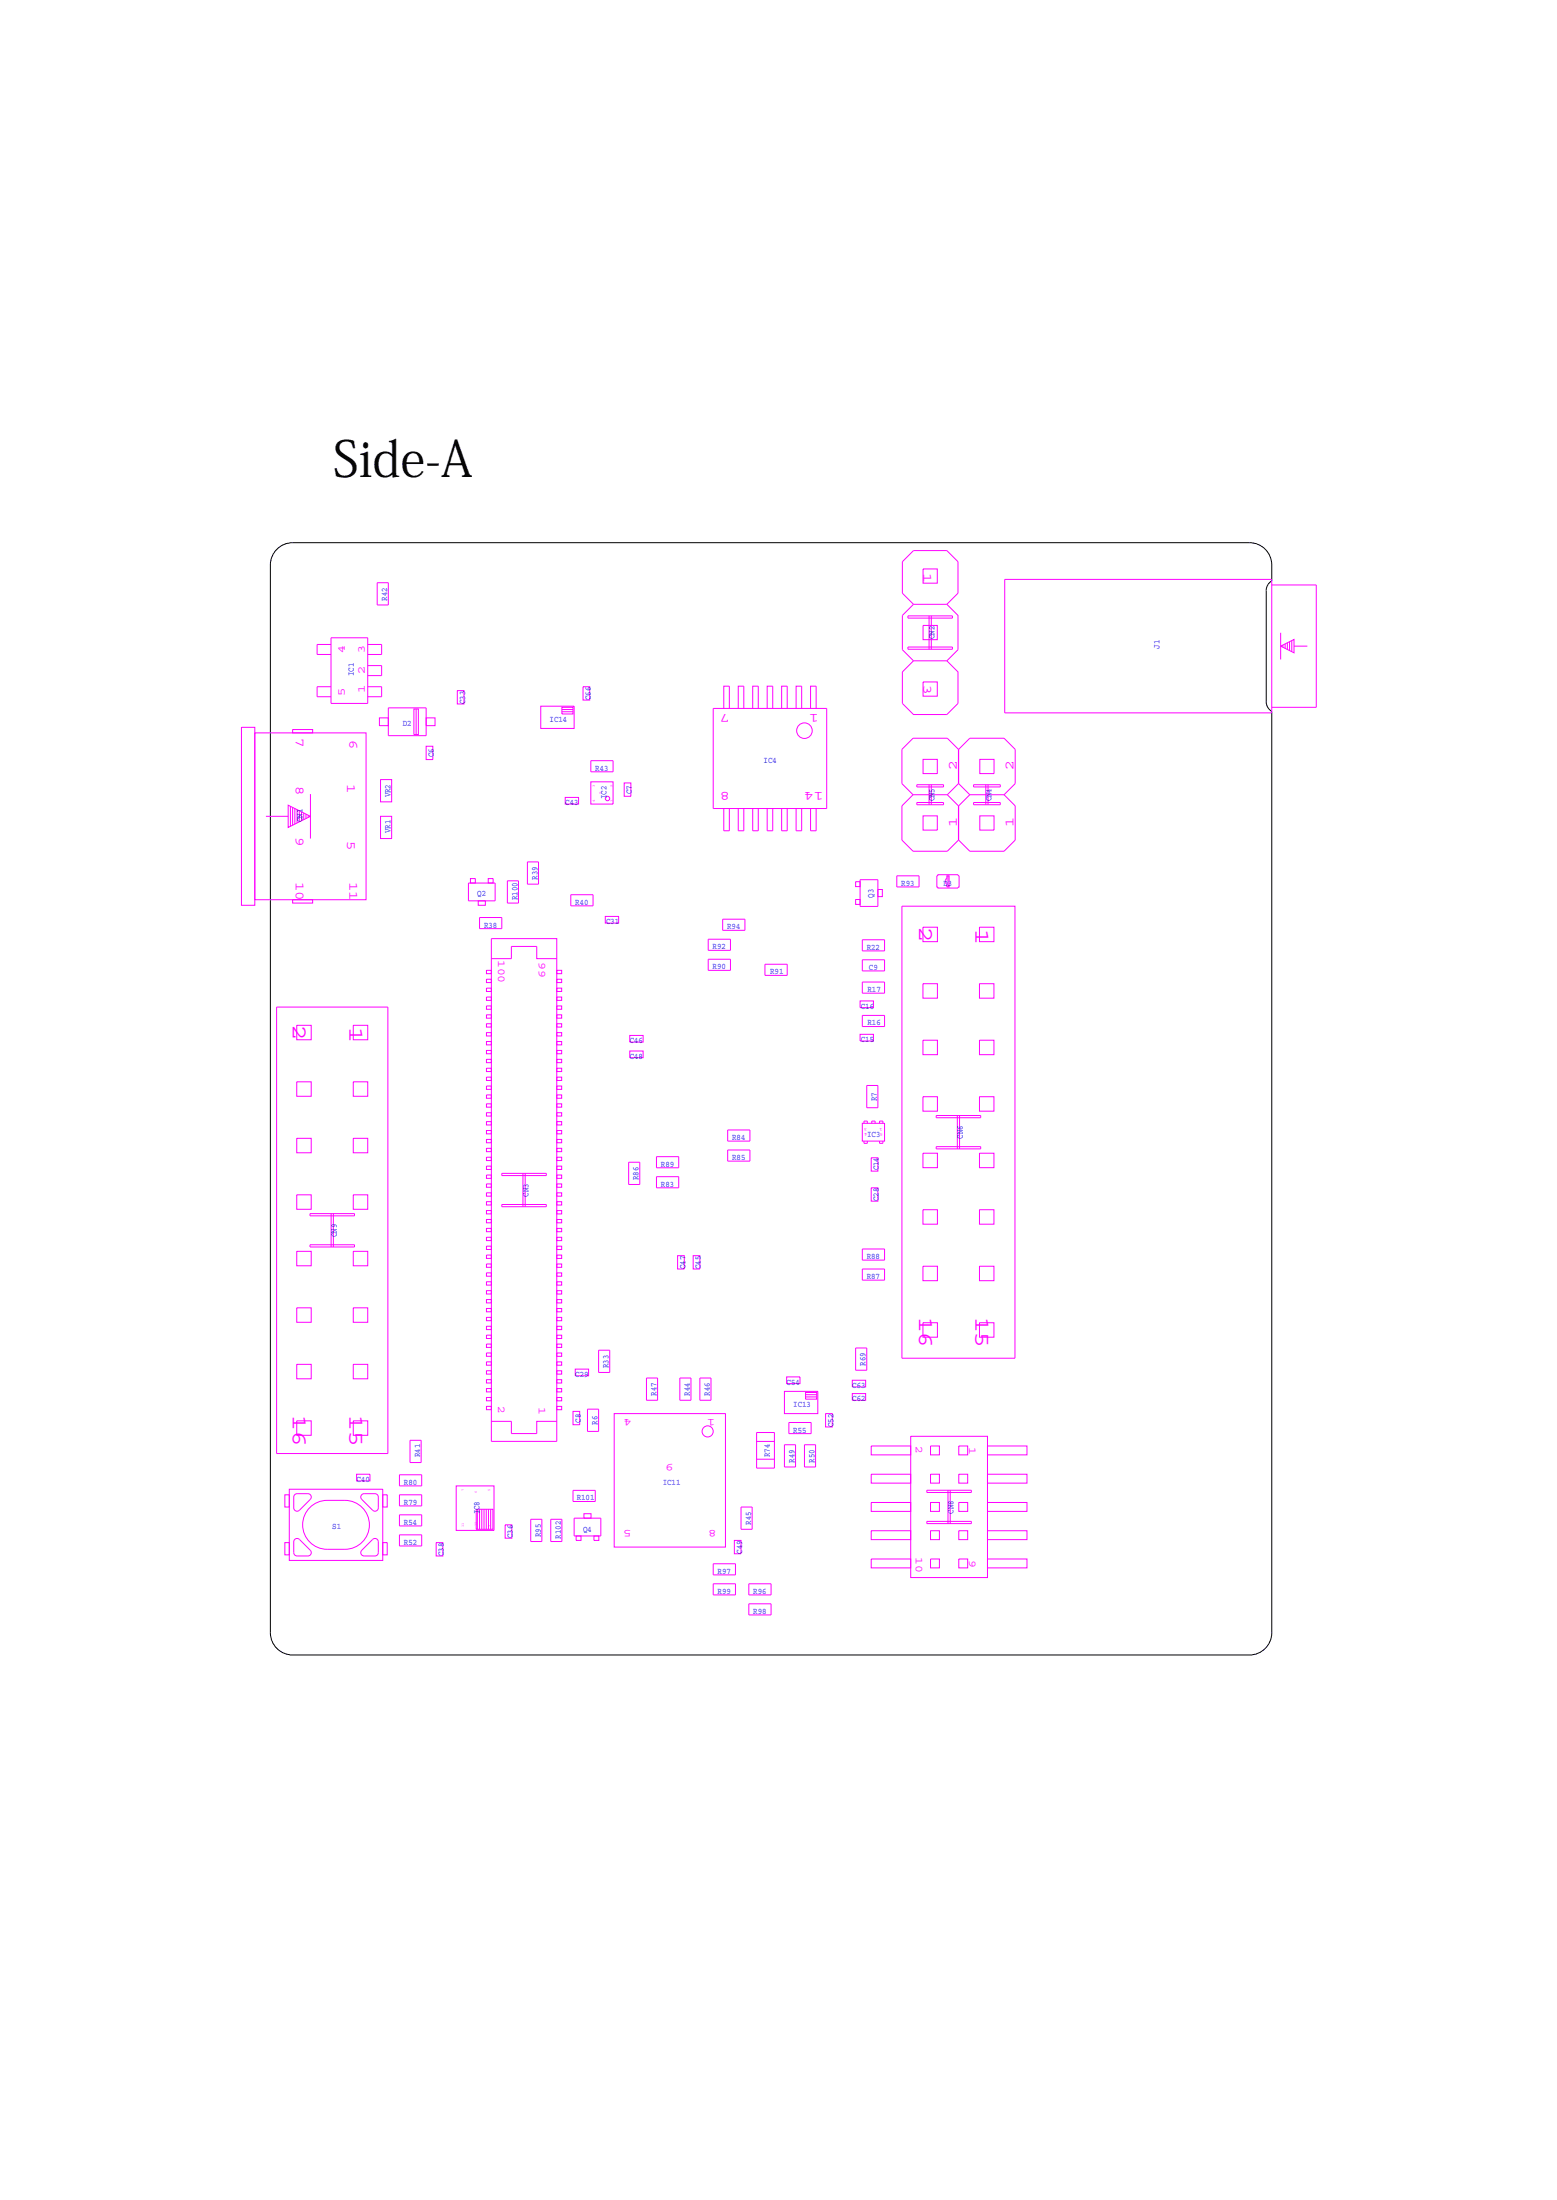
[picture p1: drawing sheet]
<svg xmlns="http://www.w3.org/2000/svg" width="210mm" height="297mm" viewBox="0 0 210 297" stroke-linecap="round" stroke-linejoin="round" font-family="sans-serif">
<path d="M37.1 74.3a2.99 2.99 0 0 1 2.4-1.1h128.9a3 3 0 0 1 3.1 3l-.1 2.1a1.5 1.5 0 0 0-.7 1.3v15a1.5 1.5 0 0 0 .7 1.3v124.3a3 3 0 0 1-3 3h-128.9a3 3 0 0 1-3-3v-144v-.7l.3-.6z" fill="none" stroke="#000" stroke-width=".13"/>
<g fill="none" stroke="#f0f" stroke-width=".13">
<path d="M50.9 78.6h1.5v3h-1.5zM124.4 76.7h2v1.9h-2zM135.4 78.1h36v18h-36zM171.4 78.9h6v16.5h-6M32.6 98.1h1.8v24h-1.8zM34.4 98.8h15v22.5h-15zM39.5 98.4h2.7v.4h-2.7zM44.6 86.9h-1.9v1.4h1.9M44.6 92.6h-1.9v1.4h1.9M44.6 86h5v8.9h-5zM49.6 86.9h1.8v1.4h-1.8M49.6 89.8h1.8v1.3h-1.8"/>
<path d="M49.6 92.6h1.8v1.4h-1.8M51.1 96.8h1.2v1.1h-1.2zM52.3 95.5h5.1v3.7h-5.1zM55.8 95.6h.6v3.5h-.6zM56.1 95.6v3.5M57.4 96.8h1.2v1.1h-1.2zM61.7 93.1h.8v1.8h-.8zM72.9 95.2h4.5v3h-4.5zM75.8 95.7h1.5M75.8 95.4h1.5v.9h-1.5zM75.8 96h1.5M78.6 92.6h.9v1.8h-.9z"/>
<path d="M96.1 95.5h15.3v13.5h-15.3zM97.6 95.5v-3h.7v3M99.5 95.5v-3h.8v3M101.5 95.5v-3h.7v3M103.4 95.5v-3h.8v3M105.4 95.5v-3h.7v3M107.3 95.5v-3h.8v3M109.3 95.5v-3h.7v3M122.4 83.1h6v.3h-6zM122.4 87.3h6v.3h-6zM123.1 81.5h4.5M123.1 89.1l-1.5 1.5v4.3l1.5 1.5h4.5l1.5-1.5v-4.3l-1.5-1.5"/>
<path d="M123.1 81.5l-1.5 1.5v4.6l1.5 1.5M123.1 89.1h4.5M123.1 81.5l-1.5-1.5v-4.2l1.5-1.5h4.5l1.5 1.5v4.2l-1.5 1.5M124.4 84.3h2v2h-2zM124.4 92h2v1.9h-2zM125.2 83.1v4.5M125.5 83.1v4.5M127.6 81.5l1.5 1.5v4.6l-1.5 1.5M172.6 87.1l1.8-.9v1.8zM172.6 85.3v3.6M172.9 87v.3M173.2 86.8v.6"/>
<path d="M173.5 86.7v.9M173.8 86.5v1.2M174.1 86.4v1.5M174.4 87.1h1.8M35.8 110.1h3.1M38.9 108.6l3 1.5-3 1.5zM39.1 108.7v2.7M39.4 108.9v2.4M39.7 109v2.1M40 109.2v1.8M40.3 109.3v1.5M40.6 109.5v1.2"/>
<path d="M40.9 109.6v.9M41.2 109.8v.6M41.5 109.9v.3M41.9 107.1v6M51.3 105.1h1.5v3h-1.5zM51.3 110.1h1.5v3h-1.5zM57.4 100.6h.9v1.8h-.9zM63.1 119.1h3.6v2.4h-3.6zM63.4 118.5h.7v.6h-.7zM65.8 118.5h.7v.6h-.7zM68.4 118.8h1.5v3h-1.5zM71.1 116.2h1.5v3h-1.5z"/>
<path d="M76.2 107.5h1.8v.9h-1.8zM79.6 105.4h3v3h-3zM79.7 102.6h3v1.5h-3zM84.1 105.6h.9v1.8h-.9zM98.3 109v3h-.7v-3M100.3 109v3h-.8v-3M102.2 109v3h-.7v-3M104.2 109v3h-.8v-3M106.1 109v3h-.7v-3M108.1 109v3h-.8v-3M110 109v3h-.7v-3M115.3 118.9h.6v.7h-.6z"/>
<path d="M115.9 118.6h2.4v3.6h-2.4zM118.3 120h.6v.9h-.6zM120.9 118.1h3v1.5h-3zM123.1 107.2h4.6M123.6 108.2h3.6v.3h-3.6zM123.6 105.8h3.6v.3h-3.6zM124.4 110h2v1.9h-2zM124.4 102.4h2v1.9h-2zM125.2 105.8v2.7M125.5 105.8v2.7M126.4 118h2.7l.2 .1v1.5l-.2 .2h-2.7l-.1-.2v-1.5zM127.6 118.1h.3v1.5h-.3v-.3l-.1-.1v-.6l.1-.2z"/>
<path d="M127.7 107.2l1.5 1.5v4.6l-1.5 1.5h-4.6l-1.5-1.5v-4.6l1.5-1.5M127.8 118.1v1.5M129.2 105.7l-1.5 1.5M129.2 105.7v-4.6l-1.5-1.5h-4.6l-1.5 1.5v4.6l1.5 1.5M130.7 107.2h4.7M131.2 105.8h3.7v.3h-3.7zM131.2 108.2h3.7v.3h-3.7zM132.1 110h1.9v1.9h-1.9zM132.1 102.4h1.9v1.9h-1.9zM132.9 105.8v2.7M133.2 105.8v2.7M135.4 107.2l1.5 1.5v4.6l-1.5 1.5h-4.7l-1.5-1.5v-4.6l1.5-1.5"/>
<path d="M136.9 105.7l-1.5 1.5M136.9 105.7v-4.6l-1.5-1.5h-4.7l-1.5 1.5v4.6l1.5 1.5M37.3 135.8h15v60.2h-15zM39.5 121.3h2.7v.5h-2.7zM40 138.3h2v1.9h-2zM47.6 138.3h2v1.9h-2zM64.5 121.5h.9v.6h-.9zM64.6 123.7h3v1.5h-3zM65.6 139.3h.6v.4h-.6zM65.6 138.1h.6v.4h-.6zM65.6 136.9h.6v.4h-.6zM65.6 135.7h.6v.4h-.6z"/>
<path d="M65.6 134.5h.6v.4h-.6zM65.6 133.3h.6v.4h-.6zM65.6 132.1h.6v.4h-.6zM65.6 130.9h.6v.4h-.6zM66.2 129.3h2.7v-1.7h3.5v1.7h2.7M66.2 126.6h8.9v67.8h-8.9zM75.1 139.3h.6v.4h-.6zM75.1 138.1h.6v.4h-.6zM75.1 136.9h.6v.4h-.6zM75.1 135.7h.6v.4h-.6zM75.1 134.5h.6v.4h-.6zM75.1 133.3h.6v.4h-.6z"/>
<path d="M75.1 132.1h.6v.4h-.6zM75.1 130.9h.6v.4h-.6zM77 120.7h3v1.5h-3zM81.6 123.6h1.8v.9h-1.8zM84.9 139.6h1.8v.9h-1.8zM95.5 126.7h3v1.5h-3zM95.5 129.4h3v1.5h-3zM97.4 124h3v1.5h-3zM103.1 130h3v1.5h-3zM115.3 121.3h.6v.7h-.6zM116 139.5h1.8v.9h-1.8zM116 135h1.8v.9h-1.8z"/>
<path d="M116.2 129.4h3v1.5h-3zM116.2 126.7h3v1.5h-3zM116.2 132.4h3v1.5h-3zM116.2 136.9h3v1.5h-3zM121.6 122.2h15.2v61h-15.2zM124.4 125h2v2h-2zM124.4 132.7h2v1.9h-2zM132 125h2v2h-2zM132 132.7h2v1.9h-2zM40 145.9h2v1.9h-2zM40 153.5h2v2h-2zM47.6 145.9h2v1.9h-2z"/>
<path d="M47.6 153.5h2v2h-2zM65.6 159.7h.6v.4h-.6zM65.6 158.5h.6v.4h-.6zM65.6 157.3h.6v.4h-.6zM65.6 156.1h.6v.4h-.6zM65.6 154.9h.6v.4h-.6zM65.6 153.7h.6v.4h-.6zM65.6 152.5h.6v.4h-.6zM65.6 151.3h.6v.4h-.6zM65.6 150.1h.6v.4h-.6zM65.6 148.9h.6v.4h-.6zM65.6 147.7h.6v.4h-.6z"/>
<path d="M65.6 146.5h.6v.4h-.6zM65.6 145.3h.6v.4h-.6zM65.6 144.1h.6v.4h-.6zM65.6 142.9h.6v.4h-.6zM65.6 141.7h.6v.4h-.6zM65.6 140.5h.6v.4h-.6zM67.7 158.2h6v.3h-6zM70.5 158.2v4.5M70.8 158.2v4.5M75.1 159.7h.6v.4h-.6zM75.1 158.5h.6v.4h-.6zM75.1 157.3h.6v.4h-.6z"/>
<path d="M75.1 156.1h.6v.4h-.6zM75.1 154.9h.6v.4h-.6zM75.1 153.7h.6v.4h-.6zM75.1 152.5h.6v.4h-.6zM75.1 151.3h.6v.4h-.6zM75.1 150.1h.6v.4h-.6zM75.1 148.9h.6v.4h-.6zM75.1 147.7h.6v.4h-.6zM75.1 146.5h.6v.4h-.6zM75.1 145.3h.6v.4h-.6zM75.1 144.1h.6v.4h-.6zM75.1 142.9h.6v.4h-.6z"/>
<path d="M75.1 141.7h.6v.4h-.6zM75.1 140.5h.6v.4h-.6zM84.8 156.7h1.5v3h-1.5zM84.9 141.7h1.8v.9h-1.8zM88.5 158.7h3v1.5h-3zM88.5 156h3v1.5h-3zM98.1 152.4h3v1.5h-3zM98.1 155.1h3v1.5h-3zM116.2 151.5h3v2.4h-3zM116.5 151.5v-.3h.4v.3M116.5 153.9v.3h.4v-.3M116.8 146.4h1.5v3h-1.5z"/>
<path d="M117.5 156.1h.9v1.8h-.9zM117.5 151.5v-.3h.5v.3M118.6 151.5v-.3h.4v.3M118.6 153.9v.3h.4v-.3M124.4 140.3h2v1.9h-2zM124.4 147.9h2v2h-2zM124.4 155.5h2v2h-2zM126.2 150.4h6v.3h-6zM126.2 154.6h6v.3h-6zM129.1 150.4v4.5M129.4 150.4v4.5M132 140.3h2v1.9h-2z"/>
<path d="M132 147.9h2v2h-2zM132 155.5h2v2h-2zM40 161.1h2v2h-2zM40 168.8h2v1.9h-2zM40 176.4h2v1.9h-2zM41.8 163.7h6v.3h-6zM41.8 167.9h6v.3h-6zM44.6 163.7v4.5M44.9 163.7v4.5M47.6 161.1h2v2h-2zM47.6 168.8h2v1.9h-2zM47.6 176.4h2v1.9h-2z"/>
<path d="M65.6 178.9h.6v.4h-.6zM65.6 177.7h.6v.4h-.6zM65.6 176.5h.6v.4h-.6zM65.6 175.3h.6v.4h-.6zM65.6 174.1h.6v.4h-.6zM65.6 172.9h.6v.4h-.6zM65.6 171.7h.6v.4h-.6zM65.6 170.5h.6v.4h-.6zM65.6 169.3h.6v.4h-.6zM65.6 168.1h.6v.4h-.6zM65.6 166.9h.6v.4h-.6zM65.6 165.7h.6v.4h-.6z"/>
<path d="M65.6 164.5h.6v.4h-.6zM65.6 163.3h.6v.4h-.6zM65.6 162.1h.6v.4h-.6zM65.6 160.9h.6v.4h-.6zM67.7 162.4h6v.3h-6zM75.1 178.9h.6v.4h-.6zM75.1 177.7h.6v.4h-.6zM75.1 176.5h.6v.4h-.6zM75.1 175.3h.6v.4h-.6zM75.1 174.1h.6v.4h-.6zM75.1 172.9h.6v.4h-.6zM75.1 171.7h.6v.4h-.6z"/>
<path d="M75.1 170.5h.6v.4h-.6zM75.1 169.3h.6v.4h-.6zM75.1 168.1h.6v.4h-.6zM75.1 166.9h.6v.4h-.6zM75.1 165.7h.6v.4h-.6zM75.1 164.5h.6v.4h-.6zM75.1 163.3h.6v.4h-.6zM75.1 162.1h.6v.4h-.6zM75.1 160.9h.6v.4h-.6zM91.4 169.3h.8v1.8h-.8zM93.4 169.3h.9v1.8h-.9zM116.3 168.4h3v1.5h-3z"/>
<path d="M116.3 171.1h3v1.5h-3zM117.4 160.2h.9v1.8h-.9zM124.4 163.1h2v2h-2zM124.4 170.8h2v1.9h-2zM124.4 178.4h2v1.9h-2zM132 163.1h2v2h-2zM132 170.8h2v1.9h-2zM132 178.4h2v1.9h-2zM40 191.6h2v2h-2zM40 184h2v1.9h-2zM47.6 191.6h2v2h-2zM47.6 184h2v1.9h-2z"/>
<path d="M48.1 198.8h1.8v.9h-1.8zM53.9 198.9h3v1.5h-3zM55.3 194.2h1.5v3h-1.5zM65.6 189.7h.6v.4h-.6zM65.6 188.5h.6v.4h-.6zM65.6 187.3h.6v.4h-.6zM65.6 186.1h.6v.4h-.6zM65.6 184.9h.6v.4h-.6zM65.6 183.7h.6v.4h-.6zM65.6 182.5h.6v.4h-.6zM65.6 181.3h.6v.4h-.6zM65.6 180.1h.6v.4h-.6z"/>
<path d="M66.2 191.7h2.7v1.6h3.5v-1.6h2.7M75.1 189.7h.6v.4h-.6zM75.1 188.5h.6v.4h-.6zM75.1 187.3h.6v.4h-.6zM75.1 186.1h.6v.4h-.6zM75.1 184.9h.6v.4h-.6zM75.1 183.7h.6v.4h-.6zM75.1 182.5h.6v.4h-.6zM75.1 181.3h.6v.4h-.6zM75.1 180.1h.6v.4h-.6zM77.2 190.3h.9v1.8h-.9zM77.6 184.6h1.7v.9h-1.7z"/>
<path d="M79.2 190h1.5v3h-1.5zM80.7 182.1h1.5v3h-1.5zM82.8 190.6h15v18h-15zM87.2 185.8h1.5v3h-1.5zM91.7 185.8h1.5v3h-1.5zM94.4 185.8h1.5v3h-1.5zM102 193.2h2.4v4.8h-2.4zM102 196.8h2.4M102 194.4h2.4M105.8 187.6h4.5v3h-4.5zM105.8 194.8h1.5v3h-1.5zM106 185.7h1.8v.9h-1.8z"/>
<path d="M106.4 191.8h3v1.5h-3zM108.5 194.8h1.5v3h-1.5zM108.6 187.8h1.5v.9h-1.5zM108.6 188.4h1.5M108.6 188.1h1.5M111.3 190.6h.9v1.8h-.9zM114.9 187.9h1.8v.9h-1.8zM114.9 186.1h1.8v.9h-1.8zM115.4 181.8h1.5v3h-1.5zM117.5 198.8h5.3v1.2h-5.3zM117.5 195h5.3v1.2h-5.3zM122.8 193.7h10.3v19h-10.3z"/>
<path d="M125.4 195h1.2v1.2h-1.2zM125.4 198.8h1.2v1.2h-1.2zM129.3 195h1.2v1.2h-1.2zM129.3 198.8h1.2v1.2h-1.2zM133.1 198.8h5.4v1.2h-5.4zM133.1 195h5.4v1.2h-5.4zM38.4 208h.6v1.7h-.6zM38.4 201.6h.6v1.6h-.6zM39 200.8h12.6v9.6h-12.6zM39.7 201.7l.4-.3h1.4a.45 .45 0 0 1 .4 .3 .45 .45 0 0 1-.1 .5l-1.4 1.5a.45 .45 0 0 1-.5 .1 .45 .45 0 0 1-.3-.5zM39.8 207.5h.3l.3 .1 1.4 1.5a.45 .45 0 0 1 .1 .5 .45 .45 0 0 1-.4 .2h-1.4l-.4-.2-.1-1.7zM41.8 203.3a3.3 3.3 0 0 1 2.3-1h2.4a3.3 3.3 0 0 1 3.3 3.3 3.3 3.3 0 0 1-3.3 3.3h-2.4a3.3 3.3 0 0 1-3-2 3.3 3.3 0 0 1 .7-3.6z"/>
<path d="M48.9 201.5h1.9l.2 .4v1.4a.45 .45 0 0 1-.3 .5 .45 .45 0 0 1-.5-.1l-1.4-1.5a.45 .45 0 0 1 .1-.7zM50.2 207.6a.45 .45 0 0 1 .5-.1 .45 .45 0 0 1 .3 .4l-.1 1.7-.3 .2h-1.5a.45 .45 0 0 1-.4-.2 .45 .45 0 0 1 .1-.5zM51.6 208h.6v1.7h-.6zM51.6 201.6h.6v1.6h-.6zM53.9 207h3v1.5h-3zM53.9 201.6h3v1.5h-3zM53.9 204.3h3v1.5h-3zM58.8 208h.9v1.8h-.9zM61.5 200.4h5.1v6h-5.1zM64.2 203.5h2.2v2.7h-2.2zM64.4 203.5v2.7M64.7 203.5v2.7"/>
<path d="M65 203.5v2.7M65.3 203.5v2.7M65.6 203.5v2.7M65.9 203.5v2.7M66.2 203.5v2.7M68.1 205.6h.9v1.8h-.9zM71.6 204.9h1.5v3h-1.5zM74.2 204.9h1.5v3h-1.5zM77.2 201h3v1.5h-3zM77.4 204.7h3.6v2.4h-3.6zM77.7 207.1h.6v.6h-.6zM78.7 204.1h1v.6h-1z"/>
<path d="M80.1 207.1h.6v.6h-.6zM96.2 210.9h3v1.5h-3zM96.2 213.6h3v1.5h-3zM99 207.7h.9v1.8h-.9zM99.9 203.2h1.5v3h-1.5zM101 213.6h3v1.5h-3zM101 216.3h3v1.5h-3zM117.5 202.6h5.3v1.2h-5.3zM117.5 206.4h5.3v1.2h-5.3zM117.5 210.2h5.3v1.2h-5.3zM125 201h6v.3h-6zM125 205.2h6v.3h-6z"/>
<path d="M125.4 202.6h1.2v1.2h-1.2zM125.4 206.4h1.2v1.2h-1.2zM125.4 210.2h1.2v1.2h-1.2zM127.8 201v4.5M128.1 201v4.5M129.3 202.6h1.2v1.2h-1.2zM129.3 206.4h1.2v1.2h-1.2zM129.3 210.2h1.2v1.2h-1.2zM133.1 202.6h5.4v1.2h-5.4zM133.1 206.4h5.4v1.2h-5.4zM133.1 210.2h5.4v1.2h-5.4z"/>
<circle cx="108.4" cy="98.5" r="1.05"/>
<circle cx="81.9" cy="107.7" r=".3"/>
<circle cx="95.4" cy="193" r=".75"/>
</g>
<text font-size="6.7" x="44.9" y="64.3">Side-A</text>
<g font-size="3" fill="#f0f">
<text x="123.9" y="125" transform="rotate(90 123.9 125)">2</text>
<text x="131.5" y="125.3" transform="rotate(90 131.5 125.3)">1</text>
<text x="39.5" y="138.2" transform="rotate(90 39.5 138.2)">2</text>
<text x="47.1" y="138.5" transform="rotate(90 47.1 138.5)">1</text>
<text x="123.9" y="177.6" transform="rotate(90 123.9 177.6)">16</text>
<text x="131.5" y="177.6" transform="rotate(90 131.5 177.6)">15</text>
<text x="39.5" y="190.8" transform="rotate(90 39.5 190.8)">16</text>
<text x="47.1" y="190.8" transform="rotate(90 47.1 190.8)">15</text>
</g>
<g font-size="1.8" fill="#f0f">
<text x="124.5" y="77.2" transform="rotate(90 124.5 77.2)">1</text>
<text x="124.5" y="92.3" transform="rotate(90 124.5 92.3)">3</text>
<text x="39.9" y="99.6" transform="rotate(90 39.9 99.6)">7</text>
<text x="47.1" y="99.8" transform="rotate(90 47.1 99.8)">6</text>
<text x="98.4" y="96.3" transform="rotate(-180 98.4 96.3)">7</text>
<text x="110.4" y="96.3" transform="rotate(-180 110.4 96.3)">1</text>
<text x="39.9" y="106" transform="rotate(90 39.9 106)">8</text>
<text x="46.8" y="105.8" transform="rotate(90 46.8 105.8)">1</text>
<text x="98.4" y="106.8" transform="rotate(-180 98.4 106.8)">8</text>
<text x="111" y="106.8" transform="rotate(-180 111 106.8)">14</text>
<text x="129" y="103.8" transform="rotate(-90 129 103.8)">2</text>
<text x="136.6" y="103.8" transform="rotate(-90 136.6 103.8)">2</text>
<text x="39.9" y="112.9" transform="rotate(90 39.9 112.9)">9</text>
<text x="46.8" y="113.4" transform="rotate(90 46.8 113.4)">5</text>
<text x="129" y="111.6" transform="rotate(-90 129 111.6)">1</text>
<text x="136.6" y="111.6" transform="rotate(-90 136.6 111.6)">1</text>
<text x="39.9" y="118.9" transform="rotate(90 39.9 118.9)">10</text>
<text x="47.1" y="118.9" transform="rotate(90 47.1 118.9)">11</text>
</g>
<g font-size="1.5" fill="#f0f">
<text x="46.5" y="88.1" transform="rotate(-90 46.5 88.1)">4</text>
<text x="49.2" y="88.1" transform="rotate(-90 49.2 88.1)">3</text>
<text x="46.5" y="93.8" transform="rotate(-90 46.5 93.8)">5</text>
<text x="49.2" y="93.4" transform="rotate(-90 49.2 93.4)">1</text>
<text x="49.2" y="91" transform="rotate(-90 49.2 91)">2</text>
<text x="67.2" y="129.4" transform="rotate(90 67.2 129.4)">100</text>
<text x="72.6" y="129.8" transform="rotate(90 72.6 129.8)">99</text>
<text x="67.2" y="189.6" transform="rotate(90 67.2 189.6)">2</text>
<text x="72.6" y="189.8" transform="rotate(90 72.6 189.8)">1</text>
<text x="85.1" y="191.4" transform="rotate(-180 85.1 191.4)">4</text>
<text x="96.4" y="191.4" transform="rotate(-180 96.4 191.4)">1</text>
<text x="90.9" y="197.4" transform="rotate(-180 90.9 197.4)">9</text>
<text x="123.5" y="195" transform="rotate(90 123.5 195)">2</text>
<text x="130.7" y="195.2" transform="rotate(90 130.7 195.2)">1</text>
<text x="85.1" y="206.4" transform="rotate(-180 85.1 206.4)">5</text>
<text x="96.6" y="206.4" transform="rotate(-180 96.6 206.4)">8</text>
<text x="123.5" y="210" transform="rotate(90 123.5 210)">10</text>
<text x="130.7" y="210.4" transform="rotate(90 130.7 210.4)">9</text>
</g>
<g font-size="1.2" fill="#00f">
<text x="52.2" y="81" transform="rotate(-90 52.2 81)">R42</text>
<text x="126" y="86.2" transform="rotate(-90 126 86.2)">CN2</text>
<text x="156.3" y="87.5" transform="rotate(-90 156.3 87.5)">J1</text>
<text x="47.7" y="91.2" transform="rotate(-90 47.7 91.2)">IC1</text>
<text x="62.7" y="94.9" transform="rotate(-90 62.7 94.9)">C33</text>
<text x="79.6" y="94.4" transform="rotate(-90 79.6 94.4)">C66</text>
<text x="54.3" y="97.9">D2</text>
<text x="74.1" y="97.3">IC14</text>
<text x="52.6" y="107.5" transform="rotate(-90 52.6 107.5)">VR2</text>
<text x="58.5" y="102.1" transform="rotate(-90 58.5 102.1)">C6</text>
<text x="80.2" y="103.9">R43</text>
<text x="81.8" y="107.8" transform="rotate(-90 81.8 107.8)">IC2</text>
<text x="85.2" y="107.1" transform="rotate(-90 85.2 107.1)">C7</text>
<text x="103" y="102.9">IC4</text>
<text x="40.8" y="110.9" transform="rotate(-90 40.8 110.9)">CN1</text>
<text x="52.6" y="112.4" transform="rotate(-90 52.6 112.4)">VR1</text>
<text x="76.2" y="108.6">C43</text>
<text x="126" y="108.1" transform="rotate(-90 126 108.1)">CN5</text>
<text x="133.7" y="108.1" transform="rotate(-90 133.7 108.1)">CN4</text>
<text x="72.5" y="118.6" transform="rotate(-90 72.5 118.6)">R39</text>
<text x="121.5" y="119.5">R93</text>
<text x="127.2" y="119.5">D3</text>
<text x="64.4" y="120.9">Q2</text>
<text x="65.2" y="125.1">R38</text>
<text x="69.7" y="121.4" transform="rotate(-90 69.7 121.4)">R100</text>
<text x="77.6" y="122">R40</text>
<text x="81.7" y="124.6">C31</text>
<text x="98" y="125.3">R94</text>
<text x="117.7" y="121" transform="rotate(-90 117.7 121)">Q3</text>
<text x="96.1" y="130.7">R90</text>
<text x="96.1" y="128">R92</text>
<text x="103.8" y="131.4">R91</text>
<text x="116.9" y="128.1">R22</text>
<text x="117.1" y="130.8">C9</text>
<text x="116" y="136">C16</text>
<text x="116.9" y="133.8">R17</text>
<text x="84.9" y="140.7">C46</text>
<text x="84.9" y="142.8">C48</text>
<text x="116" y="140.5">C15</text>
<text x="116.9" y="138.3">R16</text>
<text x="118.2" y="148.5" transform="rotate(-90 118.2 148.5)">R7</text>
<text x="98.7" y="153.7">R84</text>
<text x="116.9" y="153.3">IC3</text>
<text x="129.8" y="153.6" transform="rotate(-90 129.8 153.6)">CN6</text>
<text x="71.3" y="161.4" transform="rotate(-90 71.3 161.4)">CN3</text>
<text x="86.1" y="159.1" transform="rotate(-90 86.1 159.1)">R86</text>
<text x="89.1" y="157.3">R89</text>
<text x="89.1" y="160">R83</text>
<text x="98.7" y="156.4">R85</text>
<text x="118.5" y="162" transform="rotate(-90 118.5 162)">C28</text>
<text x="118.5" y="157.8" transform="rotate(-90 118.5 157.8)">C14</text>
<text x="45.4" y="166.8" transform="rotate(-90 45.4 166.8)">CN9</text>
<text x="92.4" y="171.1" transform="rotate(-90 92.4 171.1)">C47</text>
<text x="94.5" y="171.1" transform="rotate(-90 94.5 171.1)">C45</text>
<text x="116.8" y="172.5">R87</text>
<text x="116.8" y="169.8">R88</text>
<text x="77.6" y="185.7">C29</text>
<text x="82.1" y="184.5" transform="rotate(-90 82.1 184.5)">R33</text>
<text x="116.7" y="184.2" transform="rotate(-90 116.7 184.2)">R69</text>
<text x="78.3" y="191.8" transform="rotate(-90 78.3 191.8)">C8</text>
<text x="88.5" y="188.2" transform="rotate(-90 88.5 188.2)">R47</text>
<text x="93" y="188.2" transform="rotate(-90 93 188.2)">R44</text>
<text x="95.7" y="188.2" transform="rotate(-90 95.7 188.2)">R46</text>
<text x="106" y="186.7">C54</text>
<text x="106.9" y="189.7">IC13</text>
<text x="114.9" y="189">C62</text>
<text x="114.9" y="187.2">C63</text>
<text x="56.6" y="196.5" transform="rotate(-90 56.6 196.5)">R41</text>
<text x="80.6" y="192.1" transform="rotate(-90 80.6 192.1)">R6</text>
<text x="103.8" y="196.5" transform="rotate(-90 103.8 196.5)">R74</text>
<text x="107" y="193.2">R55</text>
<text x="107.1" y="197.2" transform="rotate(-90 107.1 197.2)">R49</text>
<text x="109.8" y="197.2" transform="rotate(-90 109.8 197.2)">R50</text>
<text x="112.4" y="192.4" transform="rotate(-90 112.4 192.4)">C52</text>
<text x="48.1" y="199.9">C40</text>
<text x="54.5" y="202.9">R79</text>
<text x="54.5" y="200.2">R80</text>
<text x="77.7" y="202.3">R101</text>
<text x="89.3" y="200.2">IC11</text>
<text x="44.8" y="206.2">S1</text>
<text x="54.5" y="208.3">R52</text>
<text x="54.5" y="205.6">R54</text>
<text x="59.8" y="209.8" transform="rotate(-90 59.8 209.8)">C38</text>
<text x="64.6" y="204.2" transform="rotate(-90 64.6 204.2)">IC8</text>
<text x="69.2" y="207.4" transform="rotate(-90 69.2 207.4)">C36</text>
<text x="72.9" y="207.3" transform="rotate(-90 72.9 207.3)">R95</text>
<text x="75.6" y="207.5" transform="rotate(-90 75.6 207.5)">R102</text>
<text x="78.6" y="206.5">Q4</text>
<text x="100" y="209.5" transform="rotate(-90 100 209.5)">C49</text>
<text x="101.3" y="205.6" transform="rotate(-90 101.3 205.6)">R45</text>
<text x="128.6" y="204.1" transform="rotate(-90 128.6 204.1)">CN8</text>
<text x="96.7" y="212.2">R97</text>
<text x="96.7" y="214.9">R99</text>
<text x="101.6" y="214.9">R96</text>
<text x="101.6" y="217.6">R98</text>
</g>
<g font-size=".6" fill="#f0f">
<text x="116.9" y="152.1" transform="rotate(-180 116.9 152.1)">3</text>
<text x="117" y="152.7" transform="rotate(-180 117 152.7)">4</text>
<text x="119" y="152.1" transform="rotate(-180 119 152.1)">1</text>
<text x="119" y="152.7" transform="rotate(-180 119 152.7)">5</text>
</g>
<g font-size=".5" fill="#f0f">
<text x="80.2" y="106.1" transform="rotate(-90 80.2 106.1)">3</text>
<text x="81.1" y="107.1" transform="rotate(-90 81.1 107.1)">5</text>
<text x="82.6" y="106.1" transform="rotate(-90 82.6 106.1)">2</text>
<text x="80.2" y="108.2" transform="rotate(-90 80.2 108.2)">4</text>
<text x="82.6" y="108.1" transform="rotate(-90 82.6 108.1)">1</text>
<text x="62.5" y="201.1" transform="rotate(-90 62.5 201.1)">7</text>
<text x="64.3" y="201.3" transform="rotate(-90 64.3 201.3)">6</text>
<text x="66.1" y="201.1" transform="rotate(-90 66.1 201.1)">5</text>
<text x="62.5" y="206" transform="rotate(-90 62.5 206)">11</text>
<text x="64.3" y="205.8" transform="rotate(-90 64.3 205.8)">12</text>
<text x="66.1" y="205.9" transform="rotate(-90 66.1 205.9)">1</text>
</g>
</svg>
